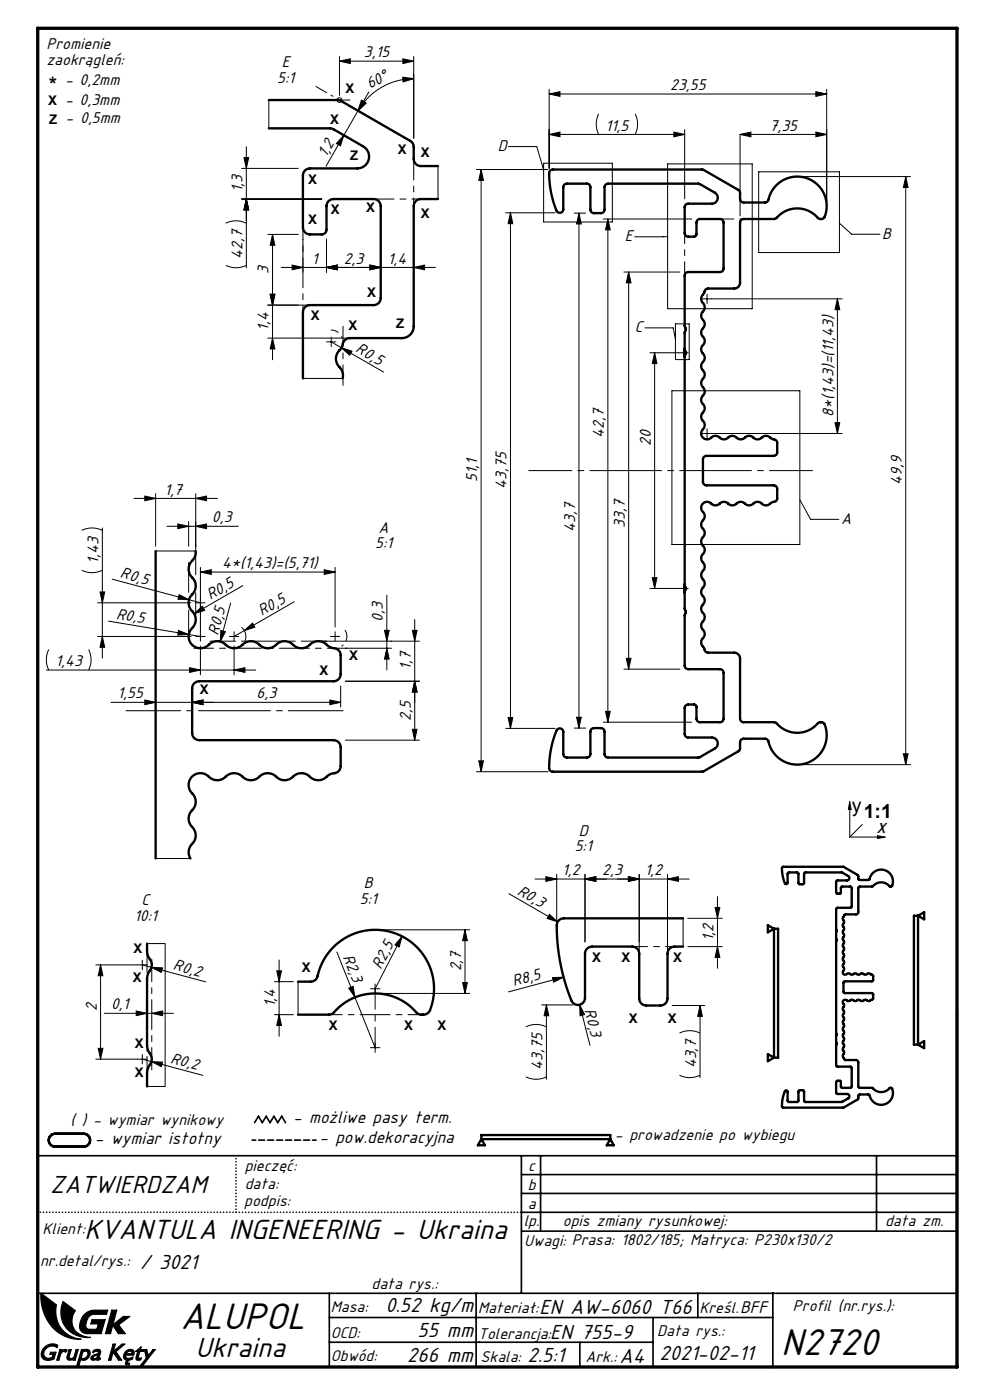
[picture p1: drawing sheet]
<svg xmlns="http://www.w3.org/2000/svg" width="210mm" height="297mm" viewBox="0 0 210 297" stroke-linecap="round" stroke-linejoin="round" font-family="sans-serif">
<g fill="none" stroke="#000" stroke-width=".5">
<path d="M57 27.2l13.3 .1 6.7 3.8a2.5 2.5 0 0 1 1.2 2.8 2.5 2.5 0 0 1-2.4 1.8h-10a1.5 1.5 0 0 0-1.5 1.5v11a1.5 1.5 0 0 0 1.5 1.5h2.5a1 1 0 0 0 1-1v-5a1.5 1.5 0 0 1 1.5-1.5h8.5a1.5 1.5 0 0 1 1.5 1.5v19.5a1.5 1.5 0 0 1-1.5 1.5h-13.5a1.5 1.5 0 0 0-1.5 1.5v14.1M57 21.2l15 .1 15 8.6a1.5 1.5 0 0 1 .8 1.3v2.5a1.5 1.5 0 0 0 1.5 1.5h3.6M116.7 36.2l.5-.2h31.8l7.7 4.3 .3 .5v1.6l.4 .5 4.9 .1a.75 .75 0 0 0 .7-.6 6.2 6.2 0 0 1 8-4.6 6.2 6.2 0 0 1 3.7 8.5l-.4 .2-.4-.1a8.7 8.7 0 0 0-4-2.1 6.4 6.4 0 0 0-5.5 2.1l-6.7 .1a.75 .75 0 0 0-.7 .7v12.9a1.25 1.25 0 0 1-1.3 1.1h-5.6a1.49 1.49 0 0 0-.9 1.2l-.1 .1a1.38 1.38 0 0 0 .2 2.1 1.66 1.66 0 0 1-.5 1.9 1.72 1.72 0 0 0 .6 1.8 1.72 1.72 0 0 1-.6 1.8 1.72 1.72 0 0 0 .6 1.8 1.72 1.72 0 0 1-.6 1.8 1.72 1.72 0 0 0 .6 1.8 1.72 1.72 0 0 1-.6 1.7 1.72 1.72 0 0 0 .6 1.8 1.72 1.72 0 0 1-.6 1.8 1.72 1.72 0 0 0 .6 1.8 1.72 1.72 0 0 1-.6 1.8 1.72 1.72 0 0 0 .6 1.8 1.72 1.72 0 0 1-.6 1.7 1.72 1.72 0 0 0 .6 1.8 1.68 1.68 0 0 1-.6 1.8 1.3 1.3 0 0 0 .7 1.6 1.3 1.3 0 0 0 1.7-.5 1.66 1.66 0 0 1 1.9 .5 1.72 1.72 0 0 0 1.8-.6 1.72 1.72 0 0 1 1.8 .6 1.72 1.72 0 0 0 1.8-.6 1.72 1.72 0 0 1 1.8 .6 1.72 1.72 0 0 0 1.7-.6 2.44 2.44 0 0 1 1.9 .7h.3a.75 .75 0 0 1 .7 .8l-.1 2.1-.2 .4-.3 .2h-14.4a.75 .75 0 0 0-.8 .8v4.7l.1 .4 .4 .3 14.5 .1a.75 .75 0 0 1 .8 .7l-.1 2.2a1.59 1.59 0 0 1-1.3 .8l-.1 .1a1.38 1.38 0 0 1-2.1-.2 1.66 1.66 0 0 0-1.9 .5 1.72 1.72 0 0 1-1.8-.6 1.72 1.72 0 0 0-1.8 .6 1.72 1.72 0 0 1-1.8-.6 1.72 1.72 0 0 0-1.8 .6 1.68 1.68 0 0 1-1.7-.5 1.3 1.3 0 0 0-1.7 .6 1.3 1.3 0 0 0 .5 1.7 1.66 1.66 0 0 1-.5 1.9 1.72 1.72 0 0 0 .6 1.8 1.72 1.72 0 0 1-.6 1.8 1.72 1.72 0 0 0 .6 1.8 1.72 1.72 0 0 1-.6 1.8 1.72 1.72 0 0 0 .6 1.8 1.72 1.72 0 0 1-.6 1.8 1.72 1.72 0 0 0 .6 1.7 1.72 1.72 0 0 1-.6 1.8 1.72 1.72 0 0 0 .6 1.8 1.72 1.72 0 0 1-.6 1.8 1.72 1.72 0 0 0 .6 1.8 1.72 1.72 0 0 1-.6 1.8 1.72 1.72 0 0 0 .6 1.7 1.72 1.72 0 0 1-.6 1.8 2.46 2.46 0 0 0 .6 1.9 .77 .77 0 0 0 .8 .8h5.7a1.25 1.25 0 0 1 1.1 1.2v12.8l.1 .4 .6 .3h6.7a8.7 8.7 0 0 0 4 2.2 6.4 6.4 0 0 0 5.4-2.2h.7a1.2 1.2 0 0 1 .7 1.2 6.3 6.3 0 0 1-4.9 7.7 6.3 6.3 0 0 1-7.5-5.1l-.5-.3h-4.6a.75 .75 0 0 0-.7 .8v1.3l-.3 .5-7.7 4.4h-31.8l-.6-.3a17 17 0 0 1 1.7-8.7 .75 .75 0 0 1 .8-.1 .75 .75 0 0 1 .4 .7v4.7l.2 .5 .5 .2h4.3a.75 .75 0 0 0 .7-.7l.1-5.1 .5-.4h1.7a.75 .75 0 0 1 .7 .7v4.9l.3 .4 .3 .2h19.4l3.6-2a1.25 1.25 0 0 0 .4-1.4 1.25 1.25 0 0 0-1.2-.8h-5l-.5-.3-.3-.5v-5.5a.75 .75 0 0 1 .8-.7h1.3l.3 .2 .1 2.8a.75 .75 0 0 0 .8 .7h4.2l.5-.1 .2-.4 .1-10a.75 .75 0 0 0-.8-.7h-6.7l-.6-.4-.2-.4v-10.7a1.12 1.12 0 0 0 0-1.4l.1-3.7a1.05 1.05 0 0 0-.1-1.3l.1-48.7a1.05 1.05 0 0 0-.1-1.3l.1-3.7a1.05 1.05 0 0 0-.1-1.3v-10.6l.2-.5 .6-.3h6.7a.75 .75 0 0 0 .8-.7l-.1-10.1-.2-.3-.5-.1h-4.2a.75 .75 0 0 0-.8 .7l-.1 2.8-.3 .2h-1.3a.75 .75 0 0 1-.8-.7v-5.5l.3-.6 .5-.2h5a1.25 1.25 0 0 0 1.2-.9 1.25 1.25 0 0 0-.6-1.4l-3.4-1.9h-19.2a.75 .75 0 0 0-.8 .7v5l-.6 .5h-1.6a.75 .75 0 0 1-.8-.7v-4.8l-.2-.5-.5-.2h-4.3a.75 .75 0 0 0-.7 .7v4.8a.75 .75 0 0 1-.7 .6 .75 .75 0 0 1-.8-.4 18 18 0 0 1-1.4-8.4zM92.9 42.2h-3.6a1.5 1.5 0 0 0-1.5 1.5v25.5a2.5 2.5 0 0 1-2.5 2.5h-11.1a1.77 1.77 0 0 0-1.6 1.8l-.2 .4a2.74 2.74 0 0 0-.2 4.3l.5 .9v1.2M33 116.9v65.2M41.5 116.9a3.1 3.1 0 0 1-1.2 2.6 2.61 2.61 0 0 0 .7 3.3 2.58 2.58 0 0 1-.5 3.6 2.58 2.58 0 0 0 .5 3.5 2.58 2.58 0 0 1-.5 3.6 2.53 2.53 0 0 0 .5 3.5 2.53 2.53 0 0 0 3.6-.5 2.58 2.58 0 0 1 3.5 .5 2.58 2.58 0 0 0 3.6-.5 2.58 2.58 0 0 1 3.6 .5 2.58 2.58 0 0 0 3.6-.5 2.58 2.58 0 0 1 3.5 .5 2.58 2.58 0 0 0 3.6-.5 2.64 2.64 0 0 1 3.6 .6l.6 .3a1.87 1.87 0 0 1 2.1 1.6v4a1.5 1.5 0 0 1-1.5 1.5h-28.5a1.5 1.5 0 0 0-1.5 1.5v9.5a1.5 1.5 0 0 0 1.5 1.5h28.5a1.5 1.5 0 0 1 1.5 1.5v4a1.66 1.66 0 0 1-1.9 1.6l-.6 .3a2.83 2.83 0 0 1-3.8 .6 2.63 2.63 0 0 0-4.1 0 2.58 2.58 0 0 1-3.6-.5 2.58 2.58 0 0 0-3.6 .5 2.58 2.58 0 0 1-3.5-.5 2.58 2.58 0 0 0-3.6 .5 2.58 2.58 0 0 1-3.6-.5 2.53 2.53 0 0 0-3.5 .5 2.53 2.53 0 0 0 .5 3.6 2.58 2.58 0 0 1-.5 3.5 2.58 2.58 0 0 0 .5 3.6 2.58 2.58 0 0 1-.5 3.6 2.48 2.48 0 0 0-.1 2.8M144.9 194.8h-25.3a1.5 1.5 0 0 0-1.5 1.5 40 40 0 0 0 3.4 16.4 1.5 1.5 0 0 0 1.6 .4 1.5 1.5 0 0 0 1-1.4v-9.4a1.5 1.5 0 0 1 1.5-1.5h8.5a1.5 1.5 0 0 1 1.5 1.5v9.5a1.5 1.5 0 0 0 1.5 1.5h3a1.5 1.5 0 0 0 1.5-1.5v-9.5a1.5 1.5 0 0 1 1.5-1.5h1.8M162.9 196.3l1.3 .7-1.3 .8zM164.2 197h.8v27.4h-.8M164.2 197v27.4M166 184l12.9-.1 3 1.7 .2 .8 .1 .3 2.2-.1a2.49 2.49 0 0 1 3.2-2 2.49 2.49 0 0 1 1.5 3.5l-.4-.1a2.49 2.49 0 0 0-3.8 .1l-2.7 .1-.2 5.5-.4 .3h-2.3l-.3 .4a.76 .76 0 0 0 .1 1.1v.2a.85 .85 0 0 0 0 1.3v.1a.85 .85 0 0 0 0 1.3v.1a.85 .85 0 0 0 0 1.3v.2a.85 .85 0 0 0 0 1.2v.2a.85 .85 0 0 0 0 1.3v.1a.85 .85 0 0 0 0 1.3v.1a.85 .85 0 0 0 0 1.3v.2a.57 .57 0 0 0-.3 .7 .57 .57 0 0 0 .7 .3 .77 .77 0 0 1 1.2 .1h.1a.85 .85 0 0 1 1.3 0h.1a.85 .85 0 0 1 1.3 0h.2a1.12 1.12 0 0 1 1.5 .3v.8l-.2 .3h-5.8l-.3 .3v1.9l.1 .2 6 .1 .2 .2v.9l-.4 .3a.79 .79 0 0 1-1.2 0h-.2a.85 .85 0 0 1-1.2 0h-.2a.85 .85 0 0 1-1.3 0h-.1a.83 .83 0 0 1-1.3 0 .59 .59 0 0 0-.5 .4 .59 .59 0 0 0 .3 .7v.1a.92 .92 0 0 0 0 1.4v.1a.85 .85 0 0 0 0 1.3v.2a.85 .85 0 0 0 0 1.2v.2a.85 .85 0 0 0 0 1.3v.1a.85 .85 0 0 0 0 1.3v.1a.85 .85 0 0 0 0 1.3v.2a.85 .85 0 0 0 0 1.3v.1a1.01 1.01 0 0 0 .3 1.5h2.2l.4 .3 .2 5.5 2.9 .1a2.5 2.5 0 0 0 3.8 0h.1a2.2 2.2 0 0 1-.7 3.2 2.63 2.63 0 0 1-4-1.8h-2.1l-.1 .2-.2 .8-3 1.8-12.9-.1a.96 .96 0 0 1-.1-1.1l.4-1.7 .2-.7 .2-.1 .4 .3v1.9l.2 .3 2-.1 .1-2.2 .3-.2h.6l.2 .2 .1 2 .2 .3h7.7l1.4-.8a.5 .5 0 0 0 .3-.5 .5 .5 0 0 0-.5-.4h-2.1l-.2-.3v-2.2l.1-.3 .8 .1 .1 1.1 .2 .3h1.8l.3-.3-.1-4.1-.2-.1h-2.8l-.2-.3v-33.1l.2-.3h2.8l.2-.2 .1-4-.3-.3h-1.8l-.2 .2-.1 1.2-.8 .1-.1-.3v-2.2l.2-.3h2.1a.5 .5 0 0 0 .5-.4 .5 .5 0 0 0-.3-.6l-1.4-.7h-7.7l-.2 .2-.1 2.1-.2 .2h-.6l-.3-.3-.1-2.1-2-.1-.2 .2v2l-.4 .3a4.6 4.6 0 0 1-.8-3.4zM194.7 194.3h-.8v27.3h.8"/>
<path d="M194.7 194.3v27.3M194.7 194.3l1.3-.8v1.5zM31.2 200.2v1.7l.2 1a2.47 2.47 0 0 1 .4 3l-.5 .8-.1 1v14l.2 1.2a2.47 2.47 0 0 1 .4 3l-.6 1.3v3.3M63.2 208.3h2.7a1.5 1.5 0 0 0 1.5-1.2 12.5 12.5 0 0 1 16-9.3 12.5 12.5 0 0 1 7.6 16.9 1.95 1.95 0 0 1-2.7 0 11.6 11.6 0 0 0-17.8 .3l-.8 .3h-6.5M203 214.3v75.7M162.9 223.6l1.3 .8-1.3 .7zM194.7 221.6l1.3-.7v1.5zM10.7 241l.8-.5h6.2a1.37 1.37 0 0 1 1.4 1.4 1.37 1.37 0 0 1-1.4 1.4h-6a1.37 1.37 0 0 1-1.2-.9 1.37 1.37 0 0 1 .2-1.4zM102.1 241.7v-.9h27.4v.9M102.1 241.7h27.4M102.1 241.7l.8 1.3h-1.5zM129.5 241.7l.7 1.3h-1.5z"/>
</g>
<g fill="none" stroke="#000" stroke-width=".25">
<path d="M8.7 274.3l3.3 2.5a5.8 5.8 0 0 0 5.3 7.3 8.2 8.2 0 0 1-8.4-6.9zM13.4 276.1l2.6 2a3.5 3.5 0 0 0-.4 3.6 3.5 3.5 0 0 0 3 2h.7a5.4 5.4 0 0 1-5.9-7.6zM18 278.8a3 3 0 0 1 2.1-.9h2.7l-.2 .9h-2.6a2.16 2.16 0 0 0-1.6 3l.5 .2h1.6l.4-1.2h-1.6l.2-.8h2.8l-.8 2.9h-2.8a1.69 1.69 0 0 1-1.7-.8 1.69 1.69 0 0 1 .1-1.8l.4-.9zM23.7 277.9h1.1l-.9 3.2 2.3-1.8h1.3l-2.3 1.8 1.4 1.8h-1.5l-1.2-1.8-.5 1.8h-1zM9.4 285.9a2.37 2.37 0 0 1 2.8-.5l-.1 .5a1.7 1.7 0 0 0-2-.1 1.7 1.7 0 0 0-.7 1.9l.7 .4h.7l.3-.1 .1-.7h-.6l.1-.4h1.2l-.4 1.4a2.03 2.03 0 0 1-2.7-.5v-1zM12.7 286.3h.4l-.1 .4a.75 .75 0 0 1 1.3-.2l-.4 .3a.62 .62 0 0 0-.7 0 .62 .62 0 0 0-.4 .5l-.3 1.2h-.4zM14.7 286.3h.4l-.4 1.5 .1 .3 .3 .1 .6-.3 .4-1.6h.5l-.7 2.2h-.4l.1-.2-.5 .2a.59 .59 0 0 1-.7-.1 .59 .59 0 0 1-.2-.6zM17.3 286.3h.4v.1l.3-.1a.88 .88 0 0 1 1.1 .3 .88 .88 0 0 1-.1 1.1l-.4 .5-.5 .3-.5 .1-.5-.2-.3 1.2h-.5zM17.6 286.8a.66 .66 0 0 1 1 0 .66 .66 0 0 1-.2 1l-.6 .4-.6-.2zM20.6 288.1l-.1 .2M20.7 287.4l-.4 .2a.37 .37 0 0 0-.5 .2 .37 .37 0 0 0 .2 .5l.6-.2M21 288.1h.3l-.3 .4-.4 .1-.1-.3"/>
<path d="M21 288.1l.3-1.1-1.2 .4a.67 .67 0 0 0-.7 .4 .67 .67 0 0 0 .2 .7l.9-.2M21 288.1l-.5 .2M21.3 287.1a.65 .65 0 0 0-.2-.8 .65 .65 0 0 0-.8 0l-.5 .2-.1 .5 .4-.3a.44 .44 0 0 1 .8 .3l-.3 1.1M24 285.2h.5l-.5 1.5 1.9-1.5h.6l-1.9 1.5 1.2 1.8h-.7l-1.1-1.6-.5 1.6h-.5zM26.7 286.7l.8-.4a.79 .79 0 0 1 .9 .3 .79 .79 0 0 1 0 .9h-1.7a.62 .62 0 0 0 .3 .7 .62 .62 0 0 0 .7-.1l.5-.3-.1 .5-.8 .3a.34 .34 0 0 0-.1 .6h.2v.4h-.5a.49 .49 0 0 1-.3-.5 .49 .49 0 0 1 .3-.5h.1a.97 .97 0 0 1-.8-.8 .97 .97 0 0 1 .4-1zM27 286.8l.7-.2 .2 .2 .1 .4h-1.2zM28.8 286.6l1.1-.8-.1 .5h.7l-.1 .4h-.7l-.4 1.3 .2 .1 .5-.1-.1 .5-.4 .1a.46 .46 0 0 1-.6-.1 .46 .46 0 0 1 0-.6l.3-1.2zM30.6 286.3h.5l.3 1.3 1.1-1.3h.4l-2.6 3.3h-.5l1.2-1.5z"/>
</g>
<g fill="none" stroke="#000" stroke-width=".35">
<path d="M54 238.2l.8-1.4 .8 1.4 .9-1.4 .8 1.4 .8-1.4 .8 1.4 .8-1.4 .9 1.4M8 245.2h195M110.6 257.2h92.4M110.6 253.2h92.4M110.6 245.2v29.2M110.6 249.2h92.4M114.7 245.2v15.9M185.9 245.2v16M8 274.4h195M8 260.6v29.4M69.9 274.4v15.6h65.7M69.9 279.5h94"/>
<path d="M101 274.4v15.6M110.6 261.2h92.4M138.5 279.5v10.5M148 274.2v5.3M163.9 274.3v15.8M69.9 284.8h68.6M123 284.8v5.2"/>
</g>
<path d="M50.1 257.2v-12" fill="none" stroke="#000" stroke-width=".35" stroke-dasharray="0 .6"/>
<path d="M8 257.2h102.6" fill="none" stroke="#000" stroke-width=".35" stroke-dasharray="0 .6" stroke-dashoffset=".1"/>
<path d="M8 6h195v284h-195z" fill="none" stroke="#000" stroke-width=".7"/>
<path d="M180.3 177.6l2.6-2.7" fill="none" stroke="#000" stroke-width=".21" stroke-dasharray="6.3 1.3 1.3 1.3"/>
<g fill="none" stroke="#000" stroke-width=".21">
<path d="M72 13l2.3-.5v1zM72 12v8.2M72 13h15.8M78.2 19.5l-5.3 9.2M85.4 16.4l2.4 .3-2.3 .7zM85.5 12.5l2.3 .5-2.3 .5zM87.8 12v17.3M87.8 16.7a13.6 13.6 0 0 0-11.8 6.8M116.5 19.9l2.3-.5v1zM116.5 18.9v16.8M116.5 19.9h58.9M173.1 19.4l2.3 .5-2.3 .5z"/>
<path d="M175.4 18.9v23.8M51.3 35.7h12M51.8 33.4h1l-.5 2.3zM52.3 31.1v25.7M57 21.2v6M72.9 28.7l-.7 2.2-.8-.5zM72.9 28.7l-3.7 6.6M76.7 21.3l.8 .5-1.6 1.7zM76.9 21.3l.8 .6-1.7 1.6zM92.9 35.2v7M101.1 36h15.1M102.1 36l.5 2.3h-1z"/>
<path d="M102.1 36v127.7M107.9 31.1h6l1.4 4.9M115.3 34.6h14.6v12.5h-14.6zM116.5 28.5l2.3-.5v1zM116.5 28.5h28.7M127 24.1a4.9 4.9 0 0 0 0 4.4M134.7 24.1a4.9 4.9 0 0 1 0 4.4M141.6 34.8h18v30.7h-18zM142.9 28l2.3 .5-2.3 .5zM145.2 27.5v14.7M157 28.5l2.3-.5v1zM157 28.5h18.4"/>
<path d="M157 28.5v13.7M160.9 36.4h17.2v17.2h-17.2zM170.1 37.5h23M173.1 28l2.3 .5-2.3 .5zM192.1 37.5l.5 2.3h-1zM192.1 37.5v124.7M47.9 56.3a4.9 4.9 0 0 0 4.4 0M47.9 47.4a4.9 4.9 0 0 1 4.4 0M51.3 42.2h17M52.3 42.2l.5 2.3h-1zM56.8 49.7h6.5M57.8 49.7l.5 2.3h-1z"/>
<path d="M57.8 49.7v26.6M59.7 56.7h32.7M62 56.2l2.3 .5-2.3 .5zM64.3 50.7v7M69.3 56.7l2.3-.5v1zM69.3 50.7v7M78.5 56.2l2.3 .5-2.3 .5zM87.8 56.7l2.3-.5v1zM107.3 45.1h10.4M108.3 45.1l.5 2.3h-1zM108.3 45.1v109.4M121.8 45.2h2.4"/>
<path d="M122.8 45.2l.5 2.3h-1zM122.8 45.2v109.3M127.9 46.5h18.8M128.9 46.5l.5 2.3h-1zM128.9 46.5v106.7M132.4 57.7h11.8M133.4 57.7v84.3M133.4 57.7l.5 2.3h-1zM141.6 50.2h-7M178.1 47.4l2.6 2.3h6M56.8 64.7h13.5M56.8 71.7h21"/>
<path d="M57.3 62.4h1l-.5 2.3zM57.8 71.7l.5 2.3h-1zM69.3 72.5h2M70.3 71.5v2M70.3 72.5l11.1 6.4M72.4 73.8l2.3 .7-.5 .9zM136.8 69.6h6l.5 2.4M138.9 74.8v50M138.9 74.8l.5 2.3h-1zM143.3 68.7h2.9v7.6h-2.9zM145 73.8v2M146 74.8h-8.1"/>
<path d="M150 62.4v2M177.6 63.4l.5 2.3h-1zM177.6 63.4v28.6M178.6 63.4h-29.6M64.3 80.3h8.4M142.5 82.9h27.2v32.6h-27.2zM149 92h29.6M150 91v2M177.1 89.7h1l-.5 2.3zM17.3 112.5a4.9 4.9 0 0 1 4.4 0M21.7 112v27.6M28.4 105.7h17.7"/>
<path d="M30.7 105.2l2.3 .5-2.3 .5zM33 116.9h8.5M33 104.7v11.2M35.4 111.7h15.1M37.7 111.2l2.3 .5-2.3 .5zM40 110.7v5.2M41.5 105.7l2.3-.5v1zM41.5 104.7v11.3M41.5 111.7l2.3-.5v1zM169.7 106l2.2 4.2h6M10.3 137.8a4.9 4.9 0 0 0 0 4.3M17.3 121a4.9 4.9 0 0 0 4.4 0"/>
<path d="M18.8 137.8a4.9 4.9 0 0 1 0 4.3M20.7 135h19.8M20.7 127.9h19.8M21.2 125.6h1l-.5 2.3zM21.7 135l.5 2.3h-1zM23 131.8l19.5 3.2M23.8 122.9l18.7 5M37.9 133.7l2.1 .9-2.3 .1zM38 126.2l2.1 1-2.4-.1zM41.2 130.2l1.7-1.6 .5 .9zM41.5 135h2M41.5 127.9h2"/>
<path d="M42.5 137v6.1M42.5 121.4l2.3-.5v1zM42.5 120.4v15.6M42.5 121.4h28.6M46.8 133.8l1 .2-1.1 2.1zM48.7 135h2M48.9 127.9l-2.2 8.2M49.7 134v2M49.7 137v6.1M51.2 133.1a2.5 2.5 0 0 1 .8 2.9M51.5 124.2l-10.3 6M51.8 133.8l-2.1 1.2"/>
<path d="M51.8 133.8l1.8-1.6 .5 .9zM62.4 127.7l-10.6 6.1M68.2 136h20.8M68.8 120.9l2.3 .5-2.3 .5zM70.1 135h2M71.1 120.4v12.6M71.1 134v2M73.3 137.5h9.8M81.6 133.7h1l-.5 2.3zM82.1 137.5l.5 2.3h-1zM82.1 126.3v15.8M87.5 133.7h1l-.5 2.3z"/>
<path d="M88 131.4v25.6M132.9 139.7h1l-.5 2.3zM138.4 122.5h1l-.5 2.3zM145 123.8v2M146 124.8h-8.1M9.8 142.1h44.5M30.7 148.5l2.3 .5-2.3 .5zM40.2 141.6l2.3 .5-2.3 .5zM40.8 149l2.3-.5v1zM49.7 142.1l2.3-.5v1zM70 148.5l2.3 .5-2.3 .5zM72.3 145.5v4.5"/>
<path d="M72.3 149h-48.8M73.3 144.5h15.7M73.3 157h15.7M87.5 154.7h1l-.5 2.3zM88 144.5l.5 2.3h-1zM107.3 154.5h10.4M107.8 152.2h1l-.5 2.3zM121.8 154.5h2.4M122.3 152.2h1l-.5 2.3zM127.9 153.2h18.8M128.4 150.9h1l-.5 2.3zM132.4 142h11.8"/>
<path d="M191.6 159.9h1l-.5 2.3zM101.1 163.7h15.1M101.6 161.4h1l-.5 2.3zM170.1 162.2h23M180.2 170.1l.3 1.6h-.6zM180.3 171.7v5.9h5.8M186.1 177.3l1.6 .3-1.6 .3zM33 182.1h7.4M80.6 197.3h19M85.3 198.6l-.6 2.3-.9-.4zM85.3 198.6l-5.7 11.2M98.6 197.3v13.5"/>
<path d="M98.6 197.3l.5 2.3h-1zM107.9 189.6l10.4 6M113.5 186.5h32.7M115.8 186l2.3 .5-2.3 .5zM116.6 194l1.7 1.6-2.2-.8zM118.1 185.5v9.8M124.1 186.5l2.3-.5v1zM124.1 185.5v14.3M133.3 186l2.3 .5-2.3 .5zM135.6 185.5v17.9M141.6 186.5l2.3-.5v1zM141.6 185.5v18"/>
<path d="M144.9 194.8v6M145.9 194.8h7.3M151.7 192.5h1l-.5 2.3zM152.2 190.2v15.2M20.3 204.7h10.9M21.3 204.7v20M21.3 204.7l.5 2.3h-1zM22.1 215h14.7M28.9 214.5l2.3 .5-2.3 .5zM30.2 203.7v2M30.2 204.7l13.4 3.6M31.2 200.2h3.8v30.3h-3.8"/>
<path d="M32.1 205.2l2.4 .1-.3 1zM32.2 215l2.3-.5v1zM58.2 215.3h4M58.2 208.3h4M58.7 206h1l-.5 2.3zM59.2 215.3l.5 2.3h-1zM59.2 203.7v16.2M63.2 208.3v7M71.4 202l8.2 20.3M74 209.6l.9-.3 .4 2.3zM78.6 209.8h2M79.6 208.8v2"/>
<path d="M80.6 210.8h19M98.1 208.5h1l-.5 2.3zM111.5 217.8a4.9 4.9 0 0 1 4.4 0M114.9 213.2h6.7M115.9 213.2l.5 2.3h-1zM115.9 213.2v15.8M117.2 207.4l2.3-.1-2.1 1.1zM119.5 207.3l-11.7 3.1M123 213.1l1 2.1-1 .3zM123 213.1l2.1 8.7M142.6 213.3h6.9M144.1 219.2a4.9 4.9 0 0 1 4.4 0"/>
<path d="M145.9 200.8h7.3M148.5 213.3l.5 2.3h-1zM148.5 213.3v15.3M152.2 200.8l.5 2.3h-1zM20.3 224.7h10.9M20.8 222.4h1l-.5 2.3zM30.2 223.7v2M30.2 224.7l1.9 .5M32.1 225.2l2.4 .1-.3 1zM32.1 225.2l11 2.9M78.6 222.3h2M79.6 221.3v2"/>
<path d="M111.5 228.4a4.9 4.9 0 0 0 4.4 0M144.1 228.1a4.9 4.9 0 0 0 4.4 0"/>
<circle cx="72" cy="21.2" r=".5"/>
</g>
<path d="M53.5 241.9h13.5" fill="none" stroke="#000" stroke-width=".35" stroke-dasharray="1.3 .6" stroke-dashoffset=".5"/>
<g fill="#000">
<path d="M180.2 170.1l.3 1.6h-.6zM186.1 177.3v.6l1.6-.3z" fill-rule="evenodd"/>
<path d="M8.7 274.3a9 9 0 0 0 6.3 9.6l2.3 .2-1.3-.2-1-.4-1.8-1.4-.7-1-.5-1.4-.2-1.4 .2-1.5zM18 278.8l-.6 .8-.4 1.2-.1 .9 .3 .7 .5 .3 .5 .2h3.3l.8-2.9h-2.8l-.2 .8h1.6l-.4 1.2h-1.6l-.4-.1-.3-.6 .1-.9 .5-.9 .5-.5 .6-.2h2.7l.2-.9-3.3 .1-.9 .3zM23.7 277.9l-1.3 5h1l.5-1.8 1.2 1.8h1.5l-1.4-1.8 2.3-1.8h-1.3l-2.3 1.8 .9-3.2zM9.5 285.8l-.5 .5-.2 .7v.6l.2 .5 .4 .3 .6 .2 1.5-.3 .4-1.4h-1.2l-.1 .4h.6l-.1 .7-.8 .1-.6-.1-.3-.4-.1-.8 .3-.6 .7-.5 .9-.1 .9 .3 .1-.5-.6-.3h-.8l-.7 .2zM12.7 286.3l-.6 2.2h.4l.3-1.2 .3-.4 .4-.2 .4 .2 .4-.4-.6-.2-.7 .5 .1-.5zM17.6 286.8l-.4 1.2 .6 .2 .6-.4 .2-.7-.3-.5zM17.3 286.3h.4v.1l.6-.1 .5 .1 .3 .4v.6l-.4 .7-.5 .4-.5 .1-.6-.2-.3 1.2h-.5zM24 285.2l-1 3.3h.5l.5-1.6 1.1 1.6h.7l-1.2-1.8 1.9-1.5h-.6l-1.9 1.5 .5-1.5zM26.6 286.7l.5-.3 .6-.1 .5 .1 .2 .3v.8h-1.7v.4l.3 .2h.6l.6-.3-.1 .5-.7 .3-.3 .4v.2h.3v.4l-.8-.2 .1-.4 .3-.4-.5-.2-.3-.4 .1-.7zM27 286.9l-.2 .3h1.2v-.4l-.3-.2zM30.6 286.3l.4 1.8-1.2 1.5h.5l2.6-3.3h-.4l-1.1 1.3-.3-1.3zM28.8 286.6l.4 .1-.3 1.7 .3 .2 .7-.1 .1-.5-.5 .1-.2-.2 .4-1.2h.7l.1-.4h-.7l.1-.5zM14.7 286.3l-.5 1.6 .1 .4 .6 .3 .7-.3-.1 .2h.4l.7-2.2h-.5l-.4 1.6-.6 .3-.3-.1-.1-.3 .4-1.5zM19.8 286.5l-.1 .5 .8-.3 .3 .1v.3l.5-.1v-.5l-.2-.2h-.7zM19.5 287.7l-.2 .4 .1 .4 .4 .1 .5-.1 .3-.4-.7 .1-.1-.3 .9-.5 .1-.3zM20.8 287.1l-.3 1.2 .5-.2 .3-1.1zM20.5 288.3l.1 .3h.3l.3-.2 .1-.3z" fill-rule="evenodd"/>
<path d="M13.4 276.1l2.6 2-.5 1-.2 1.2 .1 1 .5 1 1.6 1 1.8 .4h-1.6l-1.4-.4-1.2-.6-1-.9a5.5 5.5 0 0 1-.7-5.7z" fill-rule="evenodd"/>
</g>
<path d="M69.3 136.8a2.5 2.5 0 0 0 3.3 .2 2.5 2.5 0 0 0 .6-3.3" fill="none" stroke="#000" stroke-width=".21" stroke-dasharray="5.1 1 .5 1" stroke-dashoffset="2.7" stroke-linecap="butt"/>
<path d="M72 74.3a2.5 2.5 0 0 0 .6-2.8 2.5 2.5 0 0 0-2.4-1.5" fill="none" stroke="#000" stroke-width=".21" stroke-dasharray="5.1 1 .5 1" stroke-dashoffset="3.4" stroke-linecap="butt"/>
<path d="M112.2 99.8h60.2" fill="none" stroke="#000" stroke-width=".21" stroke-dasharray="15.2 1.3 1.3 1.3" stroke-dashoffset="6.1"/>
<path d="M26.7 150.8h46.1" fill="none" stroke="#000" stroke-width=".21" stroke-dasharray="15.2 1.3 1.3 1.3" stroke-dashoffset="3.6"/>
<path d="M79.3 42.2h12.4M72.8 69.2v12.6M79.6 209.8v12.5" fill="none" stroke="#000" stroke-width=".21" stroke-dasharray="6.3 1.3 1.3 1.3" stroke-dashoffset="2"/>
<path d="M69.7 215.3h19.7" fill="none" stroke="#000" stroke-width=".21" stroke-dasharray="6.3 1.3 1.3 1.3" stroke-dashoffset="3.5"/>
<path d="M41.1 137.5h32.5" fill="none" stroke="#000" stroke-width=".21" stroke-dasharray="6.3 1.3 1.3 1.3" stroke-dashoffset="2.2"/>
<path d="M40 118.3v18.5" fill="none" stroke="#000" stroke-width=".21" stroke-dasharray="6.3 1.3 1.3 1.3" stroke-dashoffset="-1"/>
<path d="M41.5 132.4v-17.2" fill="none" stroke="#000" stroke-width=".21" stroke-dasharray="6.3 1.3 1.3 1.3" stroke-dashoffset="-.4"/>
<path d="M44.5 136h24.8" fill="none" stroke="#000" stroke-width=".21" stroke-dasharray="6.3 1.3 1.3 1.3" stroke-dashoffset="1"/>
<path d="M87.8 33.7v12.8" fill="none" stroke="#000" stroke-width=".21" stroke-dasharray="6.3 1.3 1.3 1.3" stroke-dashoffset="1.9"/>
<path d="M64.3 48.2v19.3" fill="none" stroke="#000" stroke-width=".21" stroke-dasharray="6.3 1.3 1.3 1.3" stroke-dashoffset="3.7"/>
<path d="M145.2 58.5v-9.8M152.7 46.5h6.9" fill="none" stroke="#000" stroke-width=".21" stroke-dasharray="6.3 1.3 1.3 1.3" stroke-dashoffset="3.4"/>
<path d="M32.2 203.5v23.5" fill="none" stroke="#000" stroke-width=".21" stroke-dasharray="6.3 1.3 1.3 1.3" stroke-dashoffset="1.6"/>
<path d="M134.1 200.8h10.3" fill="none" stroke="#000" stroke-width=".21" stroke-dasharray="6.3 1.3 1.3 1.3" stroke-dashoffset="3.1"/>
<path d="M74.3 21.2h-10.9" fill="none" stroke="#000" stroke-width=".21" stroke-dasharray="5.1 1 .5 1" stroke-dashoffset=".9"/>
<path d="M87 29.9l-20-11.6" fill="none" stroke="#000" stroke-width=".21" stroke-dasharray="5.1 1 .5 1" stroke-dashoffset="2.4"/>
<path d="M157 60v-18.2" fill="none" stroke="#000" stroke-width=".21" stroke-dasharray="5.1 1 .5 1" stroke-dashoffset="1.1"/>
<path d="M31.2 201.7v27" fill="none" stroke="#000" stroke-width=".21" stroke-dasharray="5.1 1 .5 1" stroke-dashoffset=".4"/>
<g fill="#000">
<path d="M72.4 73.8l2.3 .7-.5 .9zM37.9 133.7l2.1 .9-2.3 .1zM38 126.2l2.1 1-2.4-.1zM41.2 130.2l1.7-1.6 .5 .9zM46.8 133.8l1 .2-1.1 2.1zM51.8 133.8l1.8-1.6 .5 .9zM85.3 198.6l-.6 2.3-.9-.4zM116.6 194l1.7 1.6-2.2-.8zM32.1 205.2l2.4 .1-.3 1zM74 209.6l.9-.3 .4 2.3zM117.2 207.4l2.3-.1-2.1 1.1zM123 213.1l1 2.1-1 .3z"/>
<path d="M32.1 225.2l2.4 .1-.3 1z"/>
<path d="M85.4 16.4l2.4 .3-2.3 .7zM76.9 21.3l.8 .6-1.7 1.6z"/>
<path d="M116.5 19.9l2.3-.5v1zM173.1 19.4l2.3 .5-2.3 .5zM116.5 28.5l2.3-.5v1zM142.9 28l2.3 .5-2.3 .5zM40.2 141.6l2.3 .5-2.3 .5zM49.7 142.1l2.3-.5v1zM133.3 186l2.3 .5-2.3 .5zM141.6 186.5l2.3-.5v1zM115.8 186l2.3 .5-2.3 .5zM124.1 186.5l2.3-.5v1zM69.3 56.7l2.3-.5v1zM78.5 56.2l2.3 .5-2.3 .5zM62 56.2l2.3 .5-2.3 .5zM69.3 56.7l2.3-.5v1zM72 13l2.3-.5v1zM85.5 12.5l2.3 .5-2.3 .5z"/>
<path d="M72.9 28.7l-.7 2.2-.8-.5zM76.7 21.3l.8 .5-1.6 1.7z"/>
<path d="M173.1 28l2.3 .5-2.3 .5zM157 28.5l2.3-.5v1zM87.8 56.7l2.3-.5v1zM78.5 56.2l2.3 .5-2.3 .5z"/>
<path d="M192.1 37.5l.5 2.3h-1zM191.6 159.9h1l-.5 2.3zM108.3 45.1l.5 2.3h-1zM107.8 152.2h1l-.5 2.3zM138.9 74.8l.5 2.3h-1zM138.4 122.5h1l-.5 2.3zM81.6 133.7h1l-.5 2.3zM82.1 137.5l.5 2.3h-1zM98.6 197.3l.5 2.3h-1zM98.1 208.5h1l-.5 2.3zM21.3 204.7l.5 2.3h-1zM20.8 222.4h1l-.5 2.3zM151.7 192.5h1l-.5 2.3zM152.2 200.8l.5 2.3h-1zM115.9 213.2l.5 2.3h-1z"/>
<path d="M57.3 62.4h1l-.5 2.3zM57.8 49.7l.5 2.3h-1z"/>
<path d="M57.3 62.4h1l-.5 2.3zM57.8 71.7l.5 2.3h-1z"/>
<path d="M177.1 89.7h1l-.5 2.3zM177.6 63.4l.5 2.3h-1z"/>
<path d="M41.5 111.7l2.3-.5v1zM37.7 111.2l2.3 .5-2.3 .5zM133.3 186l2.3 .5-2.3 .5zM124.1 186.5l2.3-.5v1z"/>
<path d="M42.5 121.4l2.3-.5v1zM68.8 120.9l2.3 .5-2.3 .5z"/>
<path d="M87.5 133.7h1l-.5 2.3zM88 144.5l.5 2.3h-1z"/>
<path d="M30.7 148.5l2.3 .5-2.3 .5zM40.8 149l2.3-.5v1zM30.7 105.2l2.3 .5-2.3 .5zM41.5 105.7l2.3-.5v1z"/>
<path d="M40.8 149l2.3-.5v1zM70 148.5l2.3 .5-2.3 .5z"/>
<path d="M87.5 154.7h1l-.5 2.3zM88 144.5l.5 2.3h-1z"/>
<path d="M128.4 150.9h1l-.5 2.3zM128.9 46.5l.5 2.3h-1zM101.6 161.4h1l-.5 2.3zM102.1 36l.5 2.3h-1zM122.3 152.2h1l-.5 2.3zM122.8 45.2l.5 2.3h-1zM21.7 135l.5 2.3h-1zM21.2 125.6h1l-.5 2.3zM59.2 215.3l.5 2.3h-1zM58.7 206h1l-.5 2.3zM148.5 213.3l.5 2.3h-1zM52.3 42.2l.5 2.3h-1zM51.8 33.4h1l-.5 2.3zM52.3 42.2l.5 2.3h-1z"/>
<path d="M132.9 139.7h1l-.5 2.3zM133.4 57.7l.5 2.3h-1z"/>
<path d="M28.9 214.5l2.3 .5-2.3 .5zM32.2 215l2.3-.5v1z"/>
</g>
<g font-size="8.8">
<text x="38.3" y="281.9">ALUPOL</text>
<text x="165.7" y="287.4">N2720</text>
</g>
<g font-size="6.6">
<text x="17.9" y="262.9">KVANTULA INGENEERING - Ukraina</text>
<text x="41.4" y="287.8">Ukraina</text>
</g>
<text font-size="5.8" x="10.6" y="253">ZATWIERDZAM</text>
<g font-size="4.8">
<text x="29.7" y="269.1">/ 3021</text>
<text x="81.7" y="278.4">0.52 kg/m</text>
<text x="114.4" y="278.7">EN AW-6060 T66</text>
<text x="88.6" y="283.7">55 mm</text>
<text x="116.7" y="284.1">EN 755-9</text>
<text x="86.4" y="288.9">266 mm</text>
<text x="111.9" y="289">2.5:1</text>
<text x="131.4" y="289.1">A4</text>
<text x="139.9" y="288.5">2021-02-11</text>
</g>
<text font-size="4.3" x="186.1" y="176.8">x</text>
<text font-size="4.2" x="10.4" y="19.4">*</text>
<g font-size="4.1">
<text x="180.7" y="172.3">y</text>
<text x="183.2" y="173.6">1:1</text>
</g>
<g font-size="4">
<text x="62.2" y="238.2">- możliwe pasy term.</text>
<text x="20.1" y="242.7">- wymiar istotny</text>
<text x="67.8" y="242.5">- pow.dekoracyjna</text>
</g>
<g font-size="3.7">
<text x="9.9" y="10.4">Promienie</text>
<text x="9.9" y="13.7">zaokrągleń:</text>
<text x="58.8" y="17.5">5:1</text>
<text x="59.8" y="14.2">E</text>
<text x="77.2" y="12.2">3,15</text>
<text x="13.8" y="22.2">- 0,3mm</text>
<text x="13.8" y="18.1">- 0,2mm</text>
<text x="78.5" y="19" transform="rotate(-30 78.5 19)">60°</text>
<text x="142.2" y="19.1">23,55</text>
<text x="13.9" y="26.2">- 0,5mm</text>
<text x="128.4" y="27.7">11,5</text>
<text x="163.3" y="27.7">7,35</text>
<text x="69.2" y="33.6" transform="rotate(-60 69.2 33.6)">1,2</text>
<text x="105.6" y="32.1">D</text>
<text x="51.4" y="40.8" transform="rotate(-90 51.4 40.8)">1,3</text>
<text x="132.5" y="51.2">E</text>
<text x="187.2" y="50.7">B</text>
<text x="51.4" y="54.9" transform="rotate(-90 51.4 54.9)">42,7</text>
<text x="57" y="58.1" transform="rotate(-90 57 58.1)">3</text>
<text x="66.2" y="55.9">1</text>
<text x="72.9" y="55.9">2,3</text>
<text x="82.3" y="55.9">1,4</text>
<text x="57" y="70.2" transform="rotate(-90 57 70.2)">1,4</text>
<text x="134.7" y="70.5">C</text>
<text x="75.3" y="74.5" transform="rotate(30 75.3 74.5)">R0,5</text>
<text x="176.8" y="88.4" transform="rotate(-90 176.8 88.4)">8*(1,43)=(11,43)</text>
<text x="128.1" y="92.9" transform="rotate(-90 128.1 92.9)">42,7</text>
<text x="138" y="94.5" transform="rotate(-90 138 94.5)">20</text>
<text x="34.9" y="104.9">1,7</text>
<text x="101.2" y="102.3" transform="rotate(-90 101.2 102.3)">51,1</text>
<text x="107.5" y="103.7" transform="rotate(-90 107.5 103.7)">43,75</text>
<text x="191.3" y="102.9" transform="rotate(-90 191.3 102.9)">49,9</text>
<text x="45" y="110.8">0,3</text>
<text x="80.3" y="113">A</text>
<text x="122" y="112.8" transform="rotate(-90 122 112.8)">43,7</text>
<text x="132.5" y="112" transform="rotate(-90 132.5 112)">33,7</text>
<text x="178.4" y="111.1">A</text>
<text x="20.9" y="119.5" transform="rotate(-90 20.9 119.5)">1,43</text>
<text x="79.6" y="116.3">5:1</text>
<text x="25.4" y="122.5" transform="rotate(15 25.4 122.5)">R0,5</text>
<text x="47.1" y="120.5">4*(1,43)=(5,71)</text>
<text x="24.5" y="131.2" transform="rotate(9 24.5 131.2)">R0,5</text>
<text x="44.6" y="127.3" transform="rotate(-30 44.6 127.3)">R0,5</text>
<text x="55.5" y="130.7" transform="rotate(-30 55.5 130.7)">R0,5</text>
<text x="81.2" y="131.9" transform="rotate(-90 81.2 131.9)">0,3</text>
<text x="46.3" y="134.9" transform="rotate(-75 46.3 134.9)">R0,5</text>
<text x="11.8" y="141.3">1,43</text>
<text x="87.1" y="142.1" transform="rotate(-90 87.1 142.1)">1,7</text>
<text x="25" y="148.2">1,55</text>
<text x="54.4" y="148.2">6,3</text>
<text x="87.1" y="152.9" transform="rotate(-90 87.1 152.9)">2,5</text>
<text x="122.8" y="177.3">D</text>
<text x="119.2" y="185.7">1,2</text>
<text x="121.9" y="180.6">5:1</text>
<text x="127.8" y="185.7">2,3</text>
<text x="136.7" y="185.7">1,2</text>
<text x="30" y="192">C</text>
<text x="76.3" y="191.8">5:1</text>
<text x="77.2" y="188.5">B</text>
<text x="109.6" y="189.6" transform="rotate(30 109.6 189.6)">R0,3</text>
<text x="28.5" y="195.3">10:1</text>
<text x="72.7" y="203" transform="rotate(68 72.7 203)">R2,3</text>
<text x="151.4" y="199.7" transform="rotate(-90 151.4 199.7)">1,2</text>
<text x="36.6" y="205.6" transform="rotate(15 36.6 205.6)">R0,2</text>
<text x="80.8" y="205.7" transform="rotate(-63 80.8 205.7)">R2,5</text>
<text x="97.8" y="206.1" transform="rotate(-90 97.8 206.1)">2,7</text>
<text x="109" y="209.3" transform="rotate(-15 109 209.3)">R8,5</text>
<text x="20.5" y="214.6" transform="rotate(-90 20.5 214.6)">2</text>
<text x="23.6" y="214.1">0,1</text>
<text x="58.4" y="213.7" transform="rotate(-90 58.4 213.7)">1,4</text>
<text x="124" y="214.3" transform="rotate(76 124 214.3)">R0,3</text>
<text x="36" y="225.5" transform="rotate(15 36 225.5)">R0,2</text>
<text x="115.1" y="227" transform="rotate(-90 115.1 227)">43,75</text>
<text x="147.7" y="226.7" transform="rotate(-90 147.7 226.7)">43,7</text>
<text x="15" y="238.7">( ) - wymiar wynikowy</text>
<text x="130.4" y="241.8">- prowadzenie po wybiegu</text>
<text x="51.9" y="248.5">pieczęć:</text>
<text x="112" y="248.4">c</text>
<text x="51.8" y="255.8">podpis:</text>
<text x="51.9" y="252.2">data:</text>
<text x="112" y="256.4">a</text>
<text x="112" y="252.4">b</text>
<text x="9" y="261.9">Klient:</text>
<text x="111.1" y="260.1">lp.</text>
<text x="119.4" y="260.1">opis zmiany rysunkowej:</text>
<text x="187.8" y="260.1">data zm.</text>
<text x="8.5" y="268.5">nr.detal/rys.:</text>
<text x="111.2" y="264.4">Uwagi: Prasa: 1802/185; Matryca: P230x130/2</text>
<text x="78.8" y="273.4">data rys.:</text>
<text x="70.2" y="278.2">Masa:</text>
<text x="101.4" y="278.6">Materiał:</text>
<text x="148.4" y="278.6">Kreśl.BFF</text>
<text x="168.2" y="278">Profil (nr.rys.):</text>
<text x="70.2" y="283.9">OCD:</text>
<text x="101.4" y="284">Tolerancja:</text>
<text x="139.4" y="283.5">Data rys.:</text>
<text x="70.2" y="288.7">Obwód:</text>
<text x="101.9" y="288.9">Skala:</text>
<text x="124.2" y="288.9">Ark.:</text>
</g>
<g font-size="2.8">
<text x="10.2" y="22.3">X</text>
<text x="73.3" y="19.7">X</text>
<text x="10.5" y="26.2">Z</text>
<text x="70" y="26.3">X</text>
<text x="74.3" y="33.9">Z</text>
<text x="84.4" y="32.8">X</text>
<text x="89.3" y="33.4">X</text>
<text x="65.4" y="39.1">X</text>
<text x="65.4" y="47.5">X</text>
<text x="70.2" y="45.3">X</text>
<text x="77.7" y="45.1">X</text>
<text x="89.3" y="46.2">X</text>
<text x="77.9" y="63">X</text>
<text x="66" y="68">X</text>
<text x="73.9" y="70">X</text>
<text x="84" y="69.7">Z</text>
<text x="67.7" y="143.2">X</text>
<text x="74" y="140.1">X</text>
<text x="42.4" y="147.3">X</text>
<text x="28.3" y="202.1">X</text>
<text x="28.2" y="208.4">X</text>
<text x="64" y="206.3">X</text>
<text x="125.6" y="204.2">X</text>
<text x="131.8" y="204.2">X</text>
<text x="142.8" y="204.1">X</text>
<text x="69.8" y="218.4">X</text>
<text x="85.7" y="218.4">X</text>
<text x="92.8" y="218.4">X</text>
<text x="133.4" y="217">X</text>
<text x="141.7" y="217">X</text>
<text x="28.6" y="222.4">X</text>
<text x="28.6" y="228.4">X</text>
</g>
</svg>
